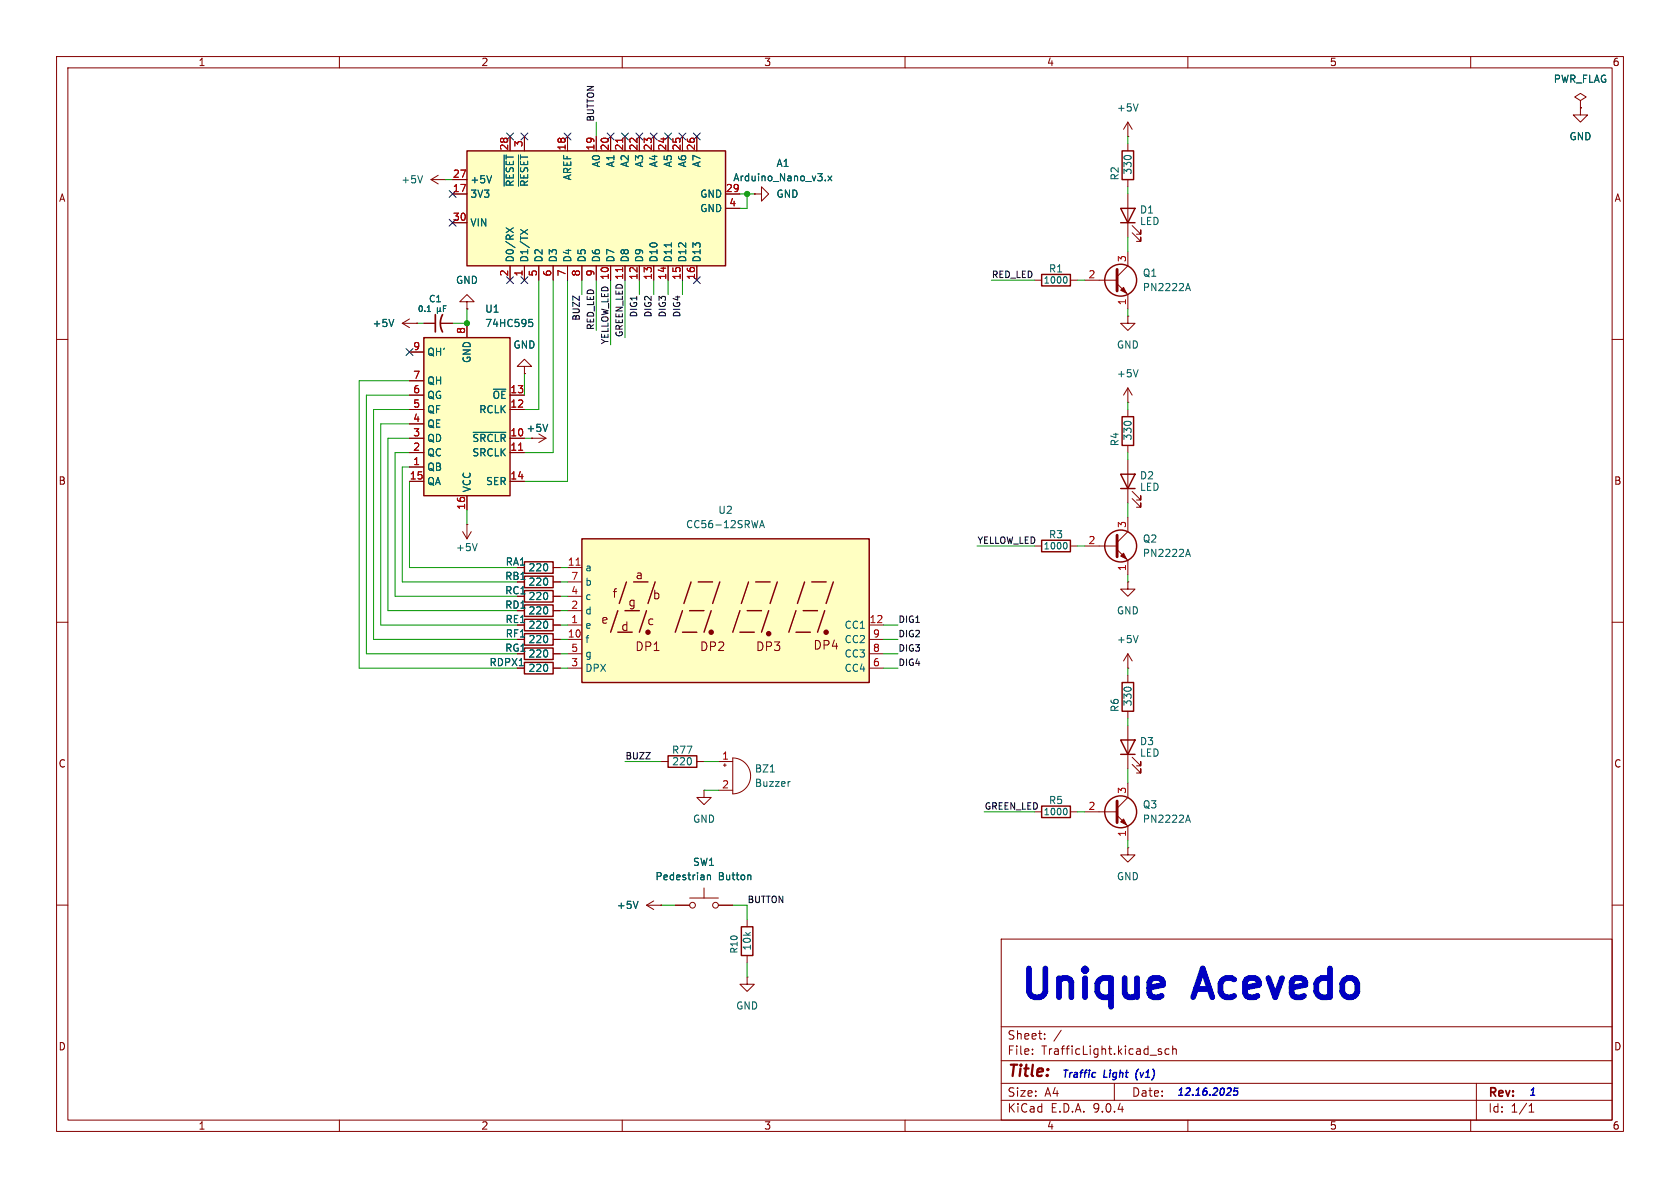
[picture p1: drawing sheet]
<svg xmlns="http://www.w3.org/2000/svg" width="297mm" height="210mm" viewBox="0 0 297 210" stroke-linecap="round" stroke-linejoin="round" font-family="sans-serif">
<g fill="none" stroke="#840000" stroke-width=".18">
<path d="M10 10h277v190h-277zM12 12h273v186h-273zM60 10v2M110 10v2M160 10v2M210 10v2M260 10v2M76.2 31.8l1.3 .7M76.2 31.8h2.5M77.5 31l-1.3 .8M78.7 31.8h.1M71.1 57.2l1.3 .7"/>
<path d="M71.1 57.2h2.6M72.4 56.4l-1.3 .8M73.7 57.2h.1M74.9 57.2h2.1M78 57.2h2M10 60h2M92.7 64.8h1.3l-1.3-1.3-1.3 1.3h1.3v1.2M92.7 66h.1M285 60h2M10 110h2M199.4 119.4v1.3M285 110h2"/>
<path d="M199.4 125.7v1.3M199.4 128.3v7.6M200.2 135.1l1.5 1.6v-.8v.8h-.8M200.2 133.9l1.5 1.5v-.8v.8h-.8M10 160h2M132.1 162.6v1.2M132.1 168.9v1.3M177 166h108v32h-108zM285 160h2M60 198v2M110 198v2M160 198v2"/>
<path d="M177 194.5h108M177 191.5h108M177 187.5h108M177 181.5h108M182.5 186.3v.1M182.5 185.5v.1M184.7 183.6v.1M184.7 182.8v.1M187.6 182.1l-1.3 2M197 191.5v3M204.8 185.8l.5 .2 .1 .2-.2 .2-.5-.1M204.8 185.5h.5"/>
<path d="M206.7 185.5l-.5-.1-.2 .3v.4l.1 .2h.6M207.3 185.5l.2-.1 .4 .1 .1 .9M207.3 184.9v1.5M210 198v2M260 198v2M261 191.5v6.5M270.3 196.6h.9M270.3 195.5l.4-.4v1.5"/>
</g>
<path d="M198.1 130.8h2.6l-1.3 2.6zM198.1 133.4h2.6M198.4 120.7h2v5h-2zM131.1 163.8h2v5.1h-2z" fill="none" stroke="#840000" stroke-width=".25"/>
<path d="M74.7 31.1l-.4 1.2M69.6 56.5l-.4 1.2M75.5 55.1h.6M77.3 54.9l.2 .2 .3-.2M77.3 54.4v1M77.8 54.9l.2 .2M77.8 54.4v.5M78.4 54.5h.3M78.9 54.1h-.5v1" fill="none" stroke="#006464" stroke-width=".18"/>
<path d="M77 55.6v3.1M78.2 55.6a3.2 3.2 0 0 0 0 3.1" fill="none" stroke="#840000" stroke-width=".3"/>
<path d="M74.9 59.7h15.3v27.9h-15.3z" fill="#ffffc2"/>
<path d="M74.9 59.7h15.3v27.9h-15.3zM198.4 73.7h2v5h-2zM92.7 99.3h5.1v2h-5.1zM198.1 83.8h2.6l-1.3 2.6zM198.1 86.4h2.6M92.7 109.5h5.1v2h-5.1zM92.7 104.4h5.1v2h-5.1zM92.7 101.9h5.1v2h-5.1zM92.7 106.9h5.1v2.1h-5.1zM92.7 112h5.1v2h-5.1zM92.7 114.6h5.1v2h-5.1z" fill="none" stroke="#840000" stroke-width=".25"/>
<g fill="none" stroke="#840000" stroke-width=".18">
<path d="M279.4 19.1v1.2h1.3l-1.3 1.3-1.3-1.3h1.3M279.4 19.1h.1M199.4 24.1h.1M199.4 21.6v2.5M199.4 21.6l-.8 1.3M199.4 21.6l.8 1.3M82.5 53.3h1.3l-1.3-1.2-1.2 1.2h1.2v1.3M82.5 54.6h.1M82.5 57.2v2.5M72.4 77.5h2.5M72.4 72.4h2.5M72.4 69.9h2.5"/>
<path d="M72.4 74.9h2.5M72.4 67.3h2.5M72.4 62.2h2.5M90.2 77.5h2.5M90.2 72.4h2.5M90.2 69.9h2.5M94 77.5h.1M94 77.5h2.5M95.2 76.7l1.3 .8M96.5 77.5l-1.3 .7M199.4 71.1h.1M199.4 68.6v2.5"/>
<path d="M199.4 72.4v1.3M199.4 78.7v1.3M199.4 68.6l-.8 1.3M199.4 68.6l.8 1.3M72.4 85.1h2.5M72.4 80h2.5M72.4 82.6h2.5M81.8 94l.7 1.3M82.5 92.7h.1M82.5 87.6v2.6M82.5 92.7v2.6M83.3 94l-.8 1.3"/>
<path d="M90.2 85.1h2.5M90.2 80h2.5M199.4 81.3v7.6M200.2 88.1l1.5 1.6v-.8v.8h-.8M200.2 86.9l1.5 1.5v-.8v.8h-.8M97.8 110.5h1.3M97.8 105.4h1.3M97.8 102.9h1.3M97.8 108h1.3M97.8 113h1.3M97.8 115.6h1.3M97.8 100.3h1.3"/>
<path d="M199.4 149.9v1.2h1.3l-1.3 1.3-1.3-1.3h1.3M199.4 149.9h.1M132.1 172.7v1.3h1.2l-1.2 1.3-1.3-1.3h1.3M132.1 172.7h.1"/>
</g>
<path d="M91.7 79.6h.7" fill="none" stroke="#a90000" stroke-width=".18"/>
<path d="M201.2 18.4l-.4 1.2M93.5 56.5h.6M93.6 56.9h.3l.3 .3-.1 .5h-.5M83.6 76.4h5.8M96.8 75l-.4 1.3M201.2 65.3l-.4 1.3M84.4 96.1l-.5 1.3" fill="none" stroke="#006464" stroke-width=".18"/>
<path d="M102.9 95.3h50.8v25.4h-50.8z" fill="#ffffc2"/>
<g fill="none" stroke="#840000" stroke-width=".25">
<path d="M198.1 36.8h2.6l-1.3 2.6zM198.1 39.4h2.6M198.4 26.7h2v5.1h-2zM184.1 48.5h5.1v2h-5.1zM102.9 95.3h50.8v25.4h-50.8zM92.7 117.1h5.1v2h-5.1zM109.2 108l-1.3 3.8M109.2 111.8h2.6M110.5 108h2.5M110.7 102.9l-1.2 3.8M112 102.9h2.6M114.3 108l-1.3 3.8"/>
<path d="M115.8 102.9l-1.2 3.8M120.6 111.8h2.6M120.6 108l-1.2 3.8M121.9 108h2.6M122.2 102.9l-1.3 3.8M123.4 102.9h2.6M125.7 108l-1.2 3.8M127.3 102.9l-1.3 3.8M130.8 111.8h2.5M130.8 108l-1.3 3.8M132.1 108h2.5M132.3 102.9l-1.2 3.8"/>
<path d="M133.6 102.9h2.5M135.9 108l-1.3 3.8M137.4 102.9l-1.3 3.8M140.7 111.8h2.6M140.7 108l-1.3 3.8M142 108h2.5M142.2 102.9l-1.2 3.8M143.5 102.9h2.5M145.8 108l-1.3 3.8M147.3 102.9l-1.3 3.8"/>
<circle cx="198.1" cy="49.5" r="2.82"/>
<circle cx="198.1" cy="96.5" r="2.82"/>
</g>
<g fill="#840000" stroke="#840000" stroke-width=".25">
<circle cx="114.6" cy="111.8" r=".36"/>
<circle cx="125.7" cy="111.8" r=".36"/>
<circle cx="135.9" cy="112" r=".36"/>
<circle cx="146" cy="111.8" r=".36"/>
</g>
<g fill="none" stroke="#840000" stroke-width=".18">
<path d="M279.4 17.8l1-.7-1-.6-1 .6 1 .7v1.3M279.4 19.1h.1M133.3 34.3h1.3v-1.3l1.3 1.3-1.3 1.3v-1.3M133.3 34.3h.1M199.4 25.4v1.3M199.4 31.8v1.2M199.4 34.3v7.6M200.2 39.9l1.5 1.5v-.8v.8h-.8M182.9 49.5h1.2M189.2 49.5h1.3M191.8 49.5h5.7M197.5 50.2l1.9 1.9v2.5"/>
<path d="M199.4 55.9v1.3h1.3l-1.3 1.2-1.3-1.2h1.3M199.4 55.9h.1M199.4 44.5v2.5l-1.9 1.9M200.2 41.1l1.5 1.6v-.8v.8h-.8M191.8 96.5h5.7M197.5 97.2l1.9 1.9v2.5M199.4 91.4v2.6l-1.9 1.9M91.4 118.1h1.3M97.8 118.1h1.3M100.3 100.3h2.6M100.3 102.9h2.6M100.3 105.4h2.6"/>
<path d="M100.3 108h2.6M100.3 110.5h2.6M100.3 113h2.6M100.3 115.6h2.6M100.3 118.1h2.6M153.7 110.5h2.5M153.7 113h2.5M153.7 115.6h2.5M153.7 118.1h2.5M199.4 118.1h.1M199.4 102.9v1.2h1.3l-1.3 1.3-1.3-1.3h1.3M199.4 102.9h.1"/>
<path d="M199.4 115.6v2.5M199.4 115.6l-.8 1.2M199.4 115.6l.8 1.2M124.5 139.7v1.3h1.2l-1.2 1.2-1.3-1.2h1.3M124.5 139.7h.1M127 134.6h2.5M127 139.7h2.5M127.9 135.3h.5M128.1 135v.5M129.5 134a3.2 3.2 0 0 1 3.2 3.2 3.2 3.2 0 0 1-3.2 3.1zM115.6 159.3l-1.3 .7M121.9 158.8h5.1"/>
<path d="M124.5 157v1.8M114.3 160l1.3 .8M114.3 160h2.5M116.8 160h.1M119.4 160h2.5M127 160h2.5"/>
<circle cx="122.4" cy="160" r=".51"/>
<circle cx="126.5" cy="160" r=".51"/>
</g>
<path d="M101.8 99.9h.8" fill="none" stroke="#a90000" stroke-width=".18"/>
<g fill="none" stroke="#006464" stroke-width=".18">
<path d="M188.4 48.9a.72 .72 0 0 1 0 1.2M209.7 51h.6M210 50.1l.4 1.3M134.3 93.3l.4-1.3 .4 1.3M134.4 92.9h.6M209.7 98h.6M210 97.1l.4 1.3M201.2 112.3l-.4 1.3M136.2 136.5h.7M139.7 138.2h-.3M112.8 159.3l-.4 1.3M125.1 154.7v.8"/>
<path d="M125.1 154.8l.1-.1h.3l.1 .8M132.6 154.7l.1 .2v.6"/>
</g>
<path d="M197.5 47.6v3.8M197.5 94.6v3.8" fill="none" stroke="#840000" stroke-width=".51"/>
<g fill="#840000" stroke="#840000" stroke-width=".18">
<path d="M198.1 98.3l.5-.5 .5 1z"/>
<path d="M198.1 51.3l.5-.5 .5 1z"/>
</g>
<path d="M82.5 26.7h45.8v20.3h-45.8z" fill="#ffffc2"/>
<g fill="none" stroke="#840000" stroke-width=".25">
<path d="M82.5 26.7h45.8v20.3h-45.8zM184.1 95.5h5.1v2h-5.1zM118.1 133.6h5.1v2h-5.1zM184.1 142.5h5.1v2h-5.1z"/>
<circle cx="198.1" cy="143.5" r="2.82"/>
</g>
<g fill="none" stroke="#840000" stroke-width=".18">
<path d="M279.4 19.1h.1M80 39.4h2.5M80 34.3h2.5M80 31.8h2.5M90.2 24.1v2.6M92.7 24.1v2.6M100.3 24.1v2.6M105.4 24.1v2.6M107.9 24.1v2.6M110.5 24.1v2.6M113 24.1v2.6M115.6 24.1v2.6"/>
<path d="M118.1 24.1v2.6M120.6 24.1v2.6M123.2 24.1v2.6M128.3 36.8h2.5M128.3 34.3h2.5M133.3 34.3h.1M73.7 57.2h.1M74.9 57.2h2.1M78 57.2h2M82.5 54.6h.1M82.5 57.2v2.5M90.2 47v2.5"/>
<path d="M92.7 47v2.5M95.2 47v2.5M97.8 47v2.5M100.3 47v2.5M102.9 47v2.5M105.4 47v2.5M107.9 47v2.5M110.5 47v2.5M113 47v2.5M115.6 47v2.5M118.1 47v2.5M120.6 47v2.5"/>
<path d="M123.2 47v2.5M72.4 77.5h2.5M72.4 72.4h2.5M72.4 69.9h2.5M72.4 74.9h2.5M72.4 67.3h2.5M72.4 62.2h2.5M90.2 77.5h2.5M90.2 72.4h2.5M90.2 69.9h2.5M92.7 66h.1M94 77.5h.1"/>
<path d="M72.4 85.1h2.5M72.4 80h2.5M72.4 82.6h2.5M82.5 87.6v2.6M90.2 85.1h2.5M90.2 80h2.5M182.9 96.5h1.2M189.2 96.5h1.3M91.4 118.1h1.3M97.8 118.1h1.3M97.8 100.3h1.3M97.8 115.6h1.3"/>
<path d="M97.8 113h1.3M97.8 108h1.3M97.8 102.9h1.3M97.8 105.4h1.3M97.8 110.5h1.3M116.8 134.6h1.3M123.2 134.6h1.3M199.4 138.4v2.6l-1.9 1.9M182.9 143.5h1.2M189.2 143.5h1.3M191.8 143.5h5.7M197.5 144.1l1.9 2v2.5"/>
<path d="M116.8 160h.1M119.4 160h2.5M127 160h2.5"/>
</g>
<g fill="none" stroke="#006464" stroke-width=".18">
<path d="M86.9 31.1l-.4 1.2M89.1 27.4v5.5M91.7 27.4v5.5M145.9 31.8v.2M146.4 31.1l.6 .9M147 31.1l-.6 .9M69.6 56.5l-.4 1.2M75.5 55.1h.6M77.3 54.9l.2 .2 .3-.2M77.3 54.4v1M77.8 54.9l.2 .2M77.8 54.4v.5"/>
<path d="M78.4 54.5h.3M78.9 54.1h-.5v1M89.5 40.3l1.2 .8M90.7 40.3l-1.2 .8M92 40.6l1.3 .8M93.3 40.6l-1.3 .8M93.5 56.5h.6M93.6 56.9h.3l.3 .3-.1 .5h-.5M118.7 42.9v.8M83.6 76.4h5.8M96.8 75l-.4 1.3M188.4 95.9a.72 .72 0 0 1 0 1.1"/>
<path d="M112.8 159.3l-.4 1.3M125.1 154.7v.8M125.1 154.8l.1-.1h.3l.1 .8M132.6 154.7l.1 .2v.6M188.4 142.9a.72 .72 0 0 1 0 1.1M209.7 145h.6M210 144.1l.4 1.3"/>
</g>
<path d="M110.1 24.4v.8M110.1 47.3v.7M91.7 79.6h.7" fill="none" stroke="#a90000" stroke-width=".18"/>
<path d="M197.5 141.6v3.8" fill="none" stroke="#840000" stroke-width=".51"/>
<path d="M198.1 145.3l.5-.5 .5 1z" fill="#840000" stroke="#840000" stroke-width=".18"/>
<g fill="none" stroke="#009600" stroke-width=".18">
<path d="M78.7 31.8h1.3M105.4 21.6v2.5M130.8 34.3h2.5M132.1 34.3v2.5h-1.3M199.4 24.1v1.3M199.4 33v1.3M73.7 57.2h1.2M82.5 54.6v2.6h-2.5M95.2 49.5v22.9h-2.5M97.8 49.5v30.5h-5.1M100.3 49.5v35.6h-7.6M102.9 49.5v2.6"/>
<path d="M105.4 49.5v8.9M107.9 49.5v11.5M110.5 49.5v10.2M113 49.5v2.6M115.6 49.5v2.6M118.1 49.5v2.6M120.6 49.5v2.6M175.3 49.5h7.6M190.5 49.5h1.3M199.4 41.9v2.6M199.4 54.6v1.3M72.4 72.4h-6.4v40.6h25.4"/>
<path d="M72.4 69.9h-7.6v45.7h26.6M72.4 74.9h-5.1v35.6h24.1M72.4 67.3h-8.9v50.8h27.9M72.4 77.5h-3.8v30.5h22.8M92.7 66v3.9M92.7 77.5h1.3M199.4 71.1v1.3M72.4 82.6h-1.3v20.3h20.3M72.4 85.1v15.2h19M72.4 80h-2.6v25.4h21.6M82.5 90.2v2.5M172.7 96.5h10.2"/>
<path d="M190.5 96.5h1.3M199.4 80v1.3M199.4 88.9v2.5M99.1 115.6h1.2M99.1 110.5h1.2M99.1 118.1h1.2M99.1 113h1.2M99.1 102.9h1.2M99.1 100.3h1.2M99.1 105.4h1.2M99.1 108h1.2M156.2 115.6h2.5"/>
<path d="M156.2 110.5h2.5M156.2 118.1h2.5M156.2 113h2.5M199.4 101.6v1.3M199.4 118.1v1.3M110.5 134.6h6.3M124.5 139.7h2.5M124.5 134.6h2.5M199.4 127v1.3M199.4 135.9v2.5M174 143.5h8.9M190.5 143.5h1.3"/>
<path d="M199.4 148.6v1.3M116.8 160h2.6M129.5 160h2.6v2.6M132.1 170.2v2.5"/>
</g>
<g fill="none" stroke="#000084" stroke-width=".18">
<path d="M79.4 33.7l1.2 1.2M79.4 38.8l1.2 1.2M80.6 33.7l-1.2 1.2M80.6 38.8l-1.2 1.2M89.6 23.5l1.2 1.2M90.8 23.5l-1.2 1.2M92.1 23.5l1.2 1.2M93.3 23.5l-1.2 1.2M99.7 23.5l1.2 1.2M100.9 23.5l-1.2 1.2M107.3 23.5l1.3 1.2M108.6 23.5l-1.3 1.2"/>
<path d="M109.9 23.5l1.2 1.2M111.1 23.5l-1.2 1.2M112.4 23.5l1.2 1.2M113.6 23.5l-1.2 1.2M115 23.5l1.2 1.2M116.2 23.5l-1.2 1.2M117.5 23.5l1.2 1.2M118.7 23.5l-1.2 1.2M120 23.5l1.3 1.2M121.3 23.5l-1.3 1.2M122.6 23.5l1.2 1.2M123.8 23.5l-1.2 1.2"/>
<path d="M89.6 48.9l1.2 1.2M90.8 48.9l-1.2 1.2M92.1 48.9l1.2 1.2M93.3 48.9l-1.2 1.2M122.6 48.9l1.2 1.2M123.8 48.9l-1.2 1.2M71.8 61.6l1.2 1.2M73 61.6l-1.2 1.2"/>
</g>
<path d="M200.8 189.8v.8M217.5 192.3l.2 .3-.1 .3-.8 .7h.8M218.9 192.3h-.6l-.2 .6 .2-.1 .4 .1 .1 .2-.1 .4-.2 .1-.4-.1" fill="none" stroke="#0000c2" stroke-width=".25"/>
<g fill="#009600" stroke="#009600" stroke-width=".18">
<circle cx="82.5" cy="57.2" r=".46"/>
<circle cx="132.1" cy="34.3" r=".46"/>
</g>
<g font-size="7.1" fill="#0000c2">
<text x="180" y="178.1">Unique</text>
<text x="211.8" y="178.1">Acevedo</text>
</g>
<text font-size="2.8" fill="#840000" x="178" y="190.9">Title:</text>
<g font-size="2.1" fill="#840000">
<text x="108.2" y="105.9">f</text>
<text x="111" y="107.4">g</text>
<text x="112.3" y="102.6">a</text>
<text x="115.3" y="106.1">b</text>
<text x="106.2" y="110.5">e</text>
<text x="109.7" y="111.7">d</text>
<text x="114.3" y="110.7">c</text>
<text x="112.2" y="115.3">DP1</text>
<text x="123.7" y="115.3">DP2</text>
<text x="133.6" y="115.3">DP3</text>
<text x="143.7" y="115">DP4</text>
<text x="178" y="184">Sheet:</text>
<text x="178" y="186.7">File:</text>
<text x="184.1" y="186.7">TrafficLight.kicad_sch</text>
<text x="178" y="196.9">KiCad</text>
<text x="178" y="194.1">Size:</text>
<text x="184.7" y="194.1">A4</text>
<text x="185.7" y="196.9">E.D.A.</text>
<text x="193.3" y="196.9">9.0.4</text>
<text x="200" y="194.1">Date:</text>
<text x="263" y="194.3">Rev:</text>
<text x="263" y="196.9">Id:</text>
<text x="267.1" y="196.9">1/1</text>
</g>
<g font-size="1.8" fill="#840000">
<text x="35" y="11.9">1</text>
<text x="85" y="11.9">2</text>
<text x="135" y="11.9">3</text>
<text x="185" y="11.9">4</text>
<text x="235" y="11.9">5</text>
<text x="285" y="11.9">6</text>
<text x="10.3" y="35.9">A</text>
<text x="285.3" y="35.9">A</text>
<text x="10.3" y="85.9">B</text>
<text x="285.3" y="85.9">B</text>
<text x="89.3" y="100.2">RA1</text>
<text x="89.2" y="105.3">RC1</text>
<text x="89.2" y="102.7">RB1</text>
<text x="89.2" y="107.8">RD1</text>
<text x="89.3" y="110.3">RE1</text>
<text x="89.3" y="112.9">RF1</text>
<text x="89.2" y="115.4">RG1</text>
<text x="10.3" y="135.9">C</text>
<text x="285.3" y="135.9">C</text>
<text x="10.3" y="185.9">D</text>
<text x="285.3" y="185.9">D</text>
<text x="35" y="199.9">1</text>
<text x="85" y="199.9">2</text>
<text x="135" y="199.9">3</text>
<text x="185" y="199.9">4</text>
<text x="235" y="199.9">5</text>
<text x="285" y="199.9">6</text>
</g>
<g font-size="1.8" fill="#006464">
<text x="274.6" y="14.8">PWR_FLAG</text>
<text x="197.4" y="19.9">+5V</text>
<text x="106.3" y="29.7" transform="rotate(-90 106.3 29.7)">A0</text>
<text x="108.8" y="29.7" transform="rotate(-90 108.8 29.7)">A1</text>
<text x="111.4" y="29.7" transform="rotate(-90 111.4 29.7)">A2</text>
<text x="113.9" y="29.7" transform="rotate(-90 113.9 29.7)">A3</text>
<text x="116.4" y="29.7" transform="rotate(-90 116.4 29.7)">A4</text>
<text x="119" y="29.7" transform="rotate(-90 119 29.7)">A5</text>
<text x="121.5" y="29.7" transform="rotate(-90 121.5 29.7)">A6</text>
<text x="124.1" y="29.7" transform="rotate(-90 124.1 29.7)">A7</text>
<text x="137.2" y="29.7">A1</text>
<text x="277.4" y="25">GND</text>
<text x="70.8" y="32.6">+5V</text>
<text x="83.1" y="35.2">3V3</text>
<text x="83.1" y="32.6">+5V</text>
<text x="91" y="33.1" transform="rotate(-90 91 33.1)">~{RESET}</text>
<text x="93.6" y="33.1" transform="rotate(-90 93.6 33.1)">~{RESET}</text>
<text x="101.2" y="32" transform="rotate(-90 101.2 32)">AREF</text>
<text x="123.7" y="35.2">GND</text>
<text x="129.5" y="32.2">Arduino_Nano_v3.x</text>
<text x="137.2" y="35.2">GND</text>
<text x="198" y="32" transform="rotate(-90 198 32)">R2</text>
<text x="200.3" y="31" transform="rotate(-90 200.3 31)">330</text>
<text x="83.1" y="40.2">VIN</text>
<text x="123.7" y="37.7">GND</text>
<text x="201.4" y="37.9">D1</text>
<text x="201.4" y="40">LED</text>
<text x="91" y="46.5" transform="rotate(-90 91 46.5)">D0/RX</text>
<text x="93.6" y="46.5" transform="rotate(-90 93.6 46.5)">D1/TX</text>
<text x="96.1" y="46.5" transform="rotate(-90 96.1 46.5)">D2</text>
<text x="98.7" y="46.5" transform="rotate(-90 98.7 46.5)">D3</text>
<text x="101.2" y="46.5" transform="rotate(-90 101.2 46.5)">D4</text>
<text x="103.7" y="46.5" transform="rotate(-90 103.7 46.5)">D5</text>
<text x="106.3" y="46.5" transform="rotate(-90 106.3 46.5)">D6</text>
<text x="108.8" y="46.5" transform="rotate(-90 108.8 46.5)">D7</text>
<text x="111.4" y="46.5" transform="rotate(-90 111.4 46.5)">D8</text>
<text x="113.9" y="46.5" transform="rotate(-90 113.9 46.5)">D9</text>
<text x="116.4" y="46.5" transform="rotate(-90 116.4 46.5)">D10</text>
<text x="119" y="46.5" transform="rotate(-90 119 46.5)">D11</text>
<text x="121.5" y="46.5" transform="rotate(-90 121.5 46.5)">D12</text>
<text x="124.1" y="46.5" transform="rotate(-90 124.1 46.5)">D13</text>
<text x="80.5" y="50.4">GND</text>
<text x="185.3" y="48.4">R1</text>
<text x="201.9" y="51.7">PN2222A</text>
<text x="201.9" y="49.1">Q1</text>
<text x="65.8" y="58">+5V</text>
<text x="85.7" y="55.5">U1</text>
<text x="85.7" y="58">74HC595</text>
<text x="75.4" y="63.1">QH'</text>
<text x="83.4" y="64.3" transform="rotate(-90 83.4 64.3)">GND</text>
<text x="90.7" y="61.8">GND</text>
<text x="197.4" y="61.8">GND</text>
<text x="75.4" y="70.7">QG</text>
<text x="75.4" y="68.2">QH</text>
<text x="87" y="70.7">~{OE}</text>
<text x="197.4" y="66.9">+5V</text>
<text x="75.4" y="75.8">QE</text>
<text x="75.4" y="73.3">QF</text>
<text x="84.6" y="73.3">RCLK</text>
<text x="93" y="76.6">+5V</text>
<text x="200.3" y="78" transform="rotate(-90 200.3 78)">330</text>
<text x="75.4" y="83.4">QB</text>
<text x="75.4" y="80.9">QC</text>
<text x="75.4" y="78.3">QD</text>
<text x="83.4" y="80.9">SRCLK</text>
<text x="83.4" y="78.3">~{SRCLR}</text>
<text x="198" y="79" transform="rotate(-90 198 79)">R4</text>
<text x="75.4" y="86">QA</text>
<text x="83.4" y="87.1" transform="rotate(-90 83.4 87.1)">VCC</text>
<text x="85.8" y="86">SER</text>
<text x="201.4" y="84.9">D2</text>
<text x="201.4" y="87">LED</text>
<text x="121.2" y="93.6">CC56-12SRWA</text>
<text x="126.9" y="91">U2</text>
<text x="185.3" y="95.4">R3</text>
<text x="80.5" y="97.6">+5V</text>
<text x="93.3" y="101.2">220</text>
<text x="103.4" y="101.2">a</text>
<text x="201.9" y="98.7">PN2222A</text>
<text x="201.9" y="96.1">Q2</text>
<text x="93.3" y="106.3">220</text>
<text x="93.3" y="103.7">220</text>
<text x="103.4" y="103.7">b</text>
<text x="103.4" y="106.3">c</text>
<text x="93.3" y="111.4">220</text>
<text x="93.3" y="108.8">220</text>
<text x="93.3" y="113.9">220</text>
<text x="103.4" y="108.8">d</text>
<text x="103.4" y="111.4">e</text>
<text x="103.4" y="113.9">f</text>
<text x="149.2" y="111.4">CC1</text>
<text x="149.2" y="113.9">CC2</text>
<text x="197.4" y="113.9">+5V</text>
<text x="197.4" y="108.8">GND</text>
<text x="86.4" y="118">RDPX1</text>
<text x="93.3" y="116.4">220</text>
<text x="93.3" y="119">220</text>
<text x="103.4" y="116.4">g</text>
<text x="103.4" y="119">DPX</text>
<text x="149.2" y="116.4">CC3</text>
<text x="149.2" y="119">CC4</text>
<text x="198" y="126" transform="rotate(-90 198 126)">R6</text>
<text x="200.3" y="125" transform="rotate(-90 200.3 125)">330</text>
<text x="201.4" y="131.9">D3</text>
<text x="118.7" y="133.5">R77</text>
<text x="118.7" y="135.5">220</text>
<text x="133.4" y="136.8">BZ1</text>
<text x="201.4" y="134">LED</text>
<text x="133.4" y="139.3">Buzzer</text>
<text x="185.3" y="142.3">R5</text>
<text x="201.9" y="143.1">Q3</text>
<text x="122.4" y="145.6">GND</text>
<text x="201.9" y="145.6">PN2222A</text>
<text x="115.8" y="155.8">Pedestrian</text>
<text x="122.4" y="153.3">SW1</text>
<text x="127" y="155.8">Button</text>
<text x="197.4" y="155.8">GND</text>
<text x="108.9" y="160.9">+5V</text>
<text x="132.9" y="168.1" transform="rotate(-90 132.9 168.1)">10k</text>
<text x="130" y="178.7">GND</text>
</g>
<g font-size="1.8" fill="#a90000">
<text x="89.9" y="26.7" transform="rotate(-90 89.9 26.7)">28</text>
<text x="92.5" y="26.1" transform="rotate(-90 92.5 26.1)">3</text>
<text x="100.1" y="26.7" transform="rotate(-90 100.1 26.7)">18</text>
<text x="105.2" y="26.7" transform="rotate(-90 105.2 26.7)">19</text>
<text x="107.7" y="26.7" transform="rotate(-90 107.7 26.7)">20</text>
<text x="110.2" y="26.7" transform="rotate(-90 110.2 26.7)">21</text>
<text x="112.8" y="26.7" transform="rotate(-90 112.8 26.7)">22</text>
<text x="115.3" y="26.7" transform="rotate(-90 115.3 26.7)">23</text>
<text x="117.9" y="26.7" transform="rotate(-90 117.9 26.7)">24</text>
<text x="120.4" y="26.7" transform="rotate(-90 120.4 26.7)">25</text>
<text x="122.9" y="26.7" transform="rotate(-90 122.9 26.7)">26</text>
<text x="80" y="34">17</text>
<text x="80" y="31.5">27</text>
<text x="128.2" y="34">29</text>
<text x="80" y="39.1">30</text>
<text x="128.8" y="36.6">4</text>
<text x="199.1" y="46.4" transform="rotate(-90 199.1 46.4)">3</text>
<text x="89.9" y="49" transform="rotate(-90 89.9 49)">2</text>
<text x="92.5" y="49" transform="rotate(-90 92.5 49)">1</text>
<text x="95" y="49" transform="rotate(-90 95 49)">5</text>
<text x="97.5" y="49" transform="rotate(-90 97.5 49)">6</text>
<text x="100.1" y="49" transform="rotate(-90 100.1 49)">7</text>
<text x="102.6" y="49" transform="rotate(-90 102.6 49)">8</text>
<text x="105.2" y="49" transform="rotate(-90 105.2 49)">9</text>
<text x="107.7" y="49.6" transform="rotate(-90 107.7 49.6)">10</text>
<text x="110.2" y="49.6" transform="rotate(-90 110.2 49.6)">11</text>
<text x="112.8" y="49.6" transform="rotate(-90 112.8 49.6)">12</text>
<text x="115.3" y="49.6" transform="rotate(-90 115.3 49.6)">13</text>
<text x="117.9" y="49.6" transform="rotate(-90 117.9 49.6)">14</text>
<text x="120.4" y="49.6" transform="rotate(-90 120.4 49.6)">15</text>
<text x="122.9" y="49.6" transform="rotate(-90 122.9 49.6)">16</text>
<text x="192.3" y="49.3">2</text>
<text x="82.3" y="59.1" transform="rotate(-90 82.3 59.1)">8</text>
<text x="199.1" y="54" transform="rotate(-90 199.1 54)">1</text>
<text x="73" y="62">9</text>
<text x="73" y="69.6">6</text>
<text x="73" y="67.1">7</text>
<text x="90.1" y="69.6">13</text>
<text x="73" y="77.2">3</text>
<text x="73" y="74.7">4</text>
<text x="73" y="72.1">5</text>
<text x="90.1" y="77.2">10</text>
<text x="90.1" y="72.1">12</text>
<text x="73" y="82.3">1</text>
<text x="73" y="79.8">2</text>
<text x="90.1" y="79.8">11</text>
<text x="72.3" y="84.8">15</text>
<text x="90.1" y="84.8">14</text>
<text x="82.3" y="90.2" transform="rotate(-90 82.3 90.2)">16</text>
<text x="199.1" y="93.4" transform="rotate(-90 199.1 93.4)">3</text>
<text x="100.3" y="100.1">11</text>
<text x="192.3" y="96.3">2</text>
<text x="199.1" y="101" transform="rotate(-90 199.1 101)">1</text>
<text x="100.9" y="102.6">7</text>
<text x="100.9" y="105.2">4</text>
<text x="100.9" y="107.7">2</text>
<text x="100.3" y="112.8">10</text>
<text x="100.9" y="110.2">1</text>
<text x="153.6" y="110.2">12</text>
<text x="154.2" y="112.8">9</text>
<text x="100.9" y="115.3">5</text>
<text x="100.9" y="117.9">3</text>
<text x="154.2" y="115.3">8</text>
<text x="154.2" y="117.9">6</text>
<text x="127.6" y="134.4">1</text>
<text x="127.6" y="139.4">2</text>
<text x="192.3" y="143.3">2</text>
<text x="199.1" y="140.4" transform="rotate(-90 199.1 140.4)">3</text>
<text x="199.1" y="148" transform="rotate(-90 199.1 148)">1</text>
</g>
<g font-size="1.8" fill="#0000c2">
<text x="187.6" y="190.9">Traffic</text>
<text x="195.2" y="190.9">Light</text>
<text x="201.3" y="190.9">(v1)</text>
<text x="208" y="194.1">12.16.2025</text>
<text x="270.2" y="194.1">1</text>
</g>
<g font-size="1.6" fill="#0f0f0f">
<text x="105.1" y="21.6" transform="rotate(-90 105.1 21.6)">BUTTON</text>
<text x="175.3" y="49.2">RED_LED</text>
<text x="102.6" y="56.8" transform="rotate(-90 102.6 56.8)">BUZZ</text>
<text x="105.1" y="58.4" transform="rotate(-90 105.1 58.4)">RED_LED</text>
<text x="110.2" y="59.7" transform="rotate(-90 110.2 59.7)">GREEN_LED 11</text>
<text x="112.7" y="56.2" transform="rotate(-90 112.7 56.2)">DIG1</text>
<text x="115.3" y="56.2" transform="rotate(-90 115.3 56.2)">DIG2</text>
<text x="117.8" y="56.2" transform="rotate(-90 117.8 56.2)">DIG3</text>
<text x="120.3" y="56.2" transform="rotate(-90 120.3 56.2)">DIG4</text>
<text x="107.6" y="61" transform="rotate(-90 107.6 61)">YELLOW_LED 10</text>
<text x="172.7" y="96.2">YELLOW_LED</text>
<text x="158.7" y="110.2">DIG1</text>
<text x="158.7" y="112.7">DIG2</text>
<text x="158.7" y="115.3">DIG3</text>
<text x="158.7" y="117.8">DIG4</text>
<text x="110.5" y="134.3">BUZZ</text>
<text x="174" y="143.2">GREEN_LED</text>
<text x="132.1" y="159.7">BUTTON</text>
</g>
<g font-size="1.6" fill="#006464">
<text x="75.7" y="53.6">C1</text>
<text x="184.4" y="50.3">1000</text>
<text x="184.4" y="97.3">1000</text>
<text x="184.4" y="144.3">1000</text>
<text x="130.6" y="168.7" transform="rotate(-90 130.6 168.7)">R10</text>
</g>
<text font-size="1.4" fill="#006464" x="73.8" y="55.3">0.1</text>
</svg>
